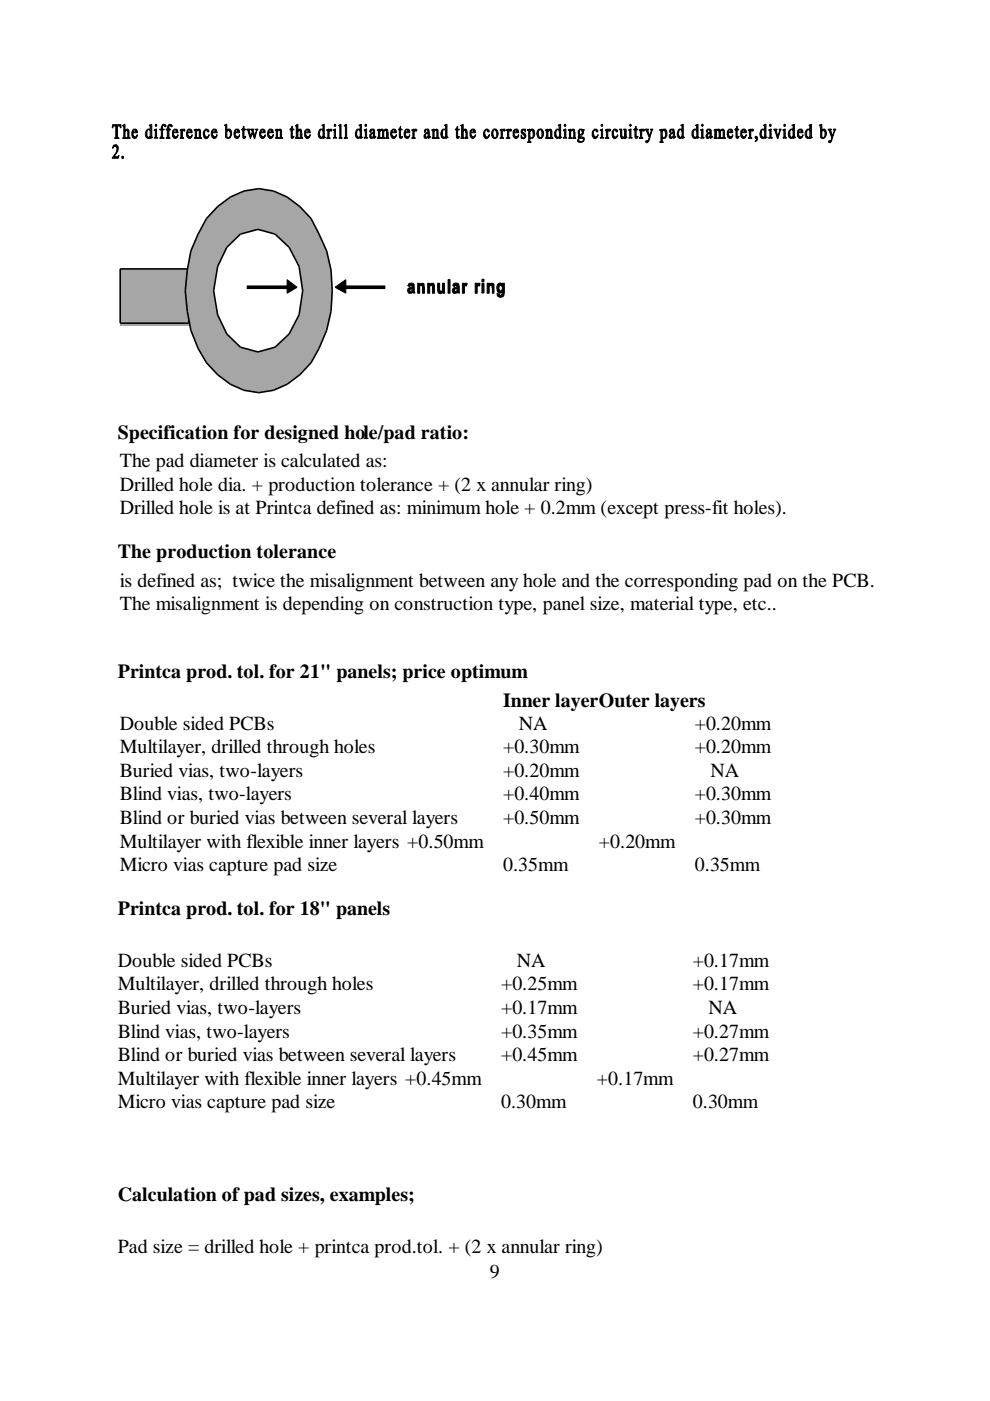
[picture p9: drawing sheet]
<svg xmlns="http://www.w3.org/2000/svg" width="210mm" height="297mm" viewBox="0 0 210 297" stroke-linecap="round" stroke-linejoin="round" font-family="sans-serif">
<g fill="#000" stroke="#000" stroke-width=".21">
<path d="M24 30.8l.6-.1 .4 .2a2.24 2.24 0 0 1-.7 2.1l-.2 .2h.9l.2-.2-.1 .6h-1.3l.8-1.2a.84 .84 0 0 0-.1-1.4h-.3l-.3 .4z" fill-rule="evenodd"/>
<path d="M23.9 26.4h1.8v.7l-.4-.4h-.4v2.5l.3 .1h-.9l.3-.1v-2.5l-.6 .1-.2 .3z" fill-rule="evenodd"/>
<path d="M25.8 33.2h.4l-.1 .4-.3-.1z" fill-rule="evenodd"/>
<path d="M26 26.6l.5-.2v1.4l.3-.4 .5 .1v1.7l.3 .1h-.8l.3-.2-.1-1.5h-.3l-.2 .3v1.3l.3 .1h-.8l.2-.1v-2.4z" fill-rule="evenodd"/>
<path d="M34.5 26.4a.43 .43 0 0 1 .7 .3l-.2 .2-.2-.4h-.3v.2v.7h.3v.1h-.3v1.7l.3 .1h-.9l.2-.1 .1-.4v-1.3h-.3v-.1h.3v-.5z" fill-rule="evenodd"/>
<path d="M35.6 26.6l.6-.2 .3 .1v.4h-.3l-.1-.4-.3 .1v.8h.4v.1h-.4v1.7l.3 .1h-.9l.3-.1v-1.7h-.3v-.1h.3z" fill-rule="evenodd"/>
<path d="M38.2 27.5l.5-.1v.4l.2-.4 .3 .1-.1 .3-.2-.2-.2 .2v1.4l.2 .1h-.7l.2-.1v-1.6z" fill-rule="evenodd"/>
<path d="M41.1 27.5l.6-.1v.4v-.3l.4-.1 .3 .1 .1 1.7 .3 .1h-.8l.2-.1v-1.6h-.3l-.2 .3v1.3l.2 .1h-.7l.2-.1v-1.5z" fill-rule="evenodd"/>
<path d="M43.6 27.4l.6 .1 .1 .5-.4-.1v-.4h-.4a1.06 1.06 0 0 0 .4 1.6l.5-.5-.3 .6a.45 .45 0 0 1-.4 .2 .45 .45 0 0 1-.4-.3 1.24 1.24 0 0 1 .3-1.7z" fill-rule="evenodd"/>
<path d="M51.6 26.8l.1 .6h.4v.1h-.4v1.6h.3l.1-.2-.2 .4h-.3l-.1-.1v-1.7h-.3z" fill-rule="evenodd"/>
<path d="M52.3 27.4h.7l-.2 .4 .4 1.1 .3-.9-.3-.6h.6l-.1 .3 .3 1.1 .4-1-.2-.4h.5l-.3 .3-.4 1.7-.5-1.3-.4 1.3-.5-1.8-.3-.1z" fill-rule="evenodd"/>
<path d="M58.3 27.5l.5-.1v.4l.1-.3 .4-.1 .3 .1 .1 1.7 .2 .1h-.7l.2-.1v-1.6h-.3l-.3 .3v1.3l.3 .1h-.7l.2-.1v-1.5z" fill-rule="evenodd"/>
<path d="M61.9 26.8l.1 .6h.3v.1h-.3v1.6h.2l.1-.2-.2 .4h-.3l-.1-.1v-1.7h-.2z" fill-rule="evenodd"/>
<path d="M62.7 26.6l.5-.2v1.4l.2-.4 .4 .1 .2 1.7 .2 .1h-.7l.2-.1-.1-1.6-.4 .2v1.4l.1 .1h-.6l.1-.1v-2.5z" fill-rule="evenodd"/>
<path d="M69.3 27.5l.5-.1v.4l.2-.4h.3l.1 .1-.1 .3-.4-.2-.1 .4v1.2l.2 .1h-.7l.2-.1v-1.5z" fill-rule="evenodd"/>
<path d="M71.8 26.6l.5-.2v2.8l.3 .1h-.7l.2-.1v-2.5z" fill-rule="evenodd"/>
<path d="M73 26.6l.5-.2v2.8l.2 .1h-.7l.2-.1v-2.4z" fill-rule="evenodd"/>
<path d="M80 27.5l.5-.1v.4a.43 .43 0 0 1 .4-.3 .43 .43 0 0 1 .5 .3l.3-.4 .4 .1 .2 .6v1.1l.2 .1h-.7l.2-.1-.1-1.6h-.4l-.1 .3v1.3l.2 .1h-.7l.2-.1v-1.5l-.2-.2-.4 .4v1.3l.3 .1h-.8l.3-.4v-1.1z" fill-rule="evenodd"/>
<path d="M84.9 26.8v.6h.4v.1h-.4v1.5l.4 .1v-.2l-.2 .4h-.3l-.1-.2v-1.6h-.2z" fill-rule="evenodd"/>
<path d="M87.3 27.5l.5-.1v.4l.3-.4 .3 .1-.1 .3-.3-.2-.2 .4v1.2l.3 .1h-.8l.2-.1v-1.4z" fill-rule="evenodd"/>
<path d="M91.5 27.5l.5-.1v.4l.1-.3 .4-.1 .3 .1 .1 1.7 .2 .1h-.7l.2-.1-.1-1.6h-.2l-.3 .3v1.3l.3 .1h-.7l.2-.1v-1.5z" fill-rule="evenodd"/>
<path d="M96.9 26.8l.1 .6h.4v.1h-.4v1.6h.3l.1-.2-.2 .4h-.3l-.1-.1v-1.7h-.3z" fill-rule="evenodd"/>
<path d="M97.7 26.6l.5-.2v1.4l.3-.4 .4 .1 .2 .5v1.2l.1 .1h-.6l.2-.2-.2-1.5h-.2l-.2 .3v1.3l.2 .1h-.7l.2-.1v-2.5z" fill-rule="evenodd"/>
<path d="M103 27.4l.6 .1 .1 .5-.3-.1v-.4a.39 .39 0 0 0-.5 .1 .39 .39 0 0 0-.1 .4v.4a.53 .53 0 0 0 .2 .5 .53 .53 0 0 0 .6 0l.2-.3a.73 .73 0 0 1-.9 .7 1.28 1.28 0 0 1 .1-1.9z" fill-rule="evenodd"/>
<path d="M106 27.5l.5-.1v.4l.3-.4h.2l.1 .1-.1 .3-.3-.2-.2 .4v1.2l.3 .1h-.8l.3-.1v-1.5z" fill-rule="evenodd"/>
<path d="M107.4 27.5l.5-.1v.4l.2-.4 .4 .1-.1 .3-.3-.2-.2 .2v1.4l.2 .1h-.7l.2-.1v-1.4z" fill-rule="evenodd"/>
<path d="M110.7 27.5l.7-.1-.1 .6a.35 .35 0 0 0-.2-.4 .35 .35 0 0 0-.4 .2v.2a.84 .84 0 0 1 .6 1.3h-.8l.1-.7a.45 .45 0 0 0 .1 .5 .45 .45 0 0 0 .6 .1 1.09 1.09 0 0 0-.7-1l-.1-.4z" fill-rule="evenodd"/>
<path d="M115.7 27.5l.5-.1v.4v-.3l.4-.1 .3 .1 .1 1.7 .3 .1h-.8l.3-.2v-1.1l-.2-.4h-.3l-.1 .3v1.3l.2 .1h-.7l.2-.4-.1-1.3z" fill-rule="evenodd"/>
<path d="M120.5 27.5l.5-.1v.4a.44 .44 0 0 1 .3-.4 .44 .44 0 0 1 .5 .2l.1 1.6 .2 .1h-.7l.3-.2v-1l-.2-.5h-.3l-.2 .3v1.3l.2 .1h-.6l.1-.1v-1.6z" fill-rule="evenodd"/>
<path d="M126.1 27.4l.6 .1v.5l-.3-.1v-.4a.39 .39 0 0 0-.4 .1 .39 .39 0 0 0-.2 .4l.1 .7 .3 .4 .5-.2 .1-.3-.2 .6a.45 .45 0 0 1-.5 .2 .45 .45 0 0 1-.4-.3 1.24 1.24 0 0 1 .4-1.7z" fill-rule="evenodd"/>
<path d="M128.4 27.5l.5-.1v.4l.2-.4 .4 .1-.1 .3-.4-.2-.1 .2v1.4l.2 .1h-.7l.2-.2-.1-1.5z" fill-rule="evenodd"/>
<path d="M130.2 27.4l.7 .1 .1 .3-.1 .2h-.3v-.3a.26 .26 0 0 0-.3-.2 .26 .26 0 0 0-.3 .3v.8l.3 .4 .3 .1 .4-.5a.61 .61 0 0 1-.3 .7 .61 .61 0 0 1-.7-.1l-.2-.5v-.8z" fill-rule="evenodd"/>
<path d="M131.3 27.4h.5v1.4l.2 .4 .4-.3v-1.4h-.2v-.1h.6v1.7l.1 .1-.5 .2v-.4l-.2 .2a.4 .4 0 0 1-.4 .1 .4 .4 0 0 1-.2-.3v-1.5h-.3z" fill-rule="evenodd"/>
<path d="M134.8 26.9l.1-.1v.6h.3v.1h-.3v1.6l.4-.2-.3 .4h-.2l-.2-.2v-1.6h-.2l.3-.3z" fill-rule="evenodd"/>
<path d="M135.6 27.5l.5-.1v.4l.2-.4 .4 .1-.1 .3-.4-.2-.1 .2v1.4l.2 .1h-.7l.2-.2-.1-1.5z" fill-rule="evenodd"/>
<path d="M136.8 27.4h.7l-.2 .3 .5 1.1 .3-1-.2-.4h.5l-.2 .4-.5 1.9-.5 .6h-.2l-.1-.4h.4l.4-.7z" fill-rule="evenodd"/>
<path d="M151.4 27.5l.5-.1v.4l.2-.4h.4l.2 .4a.43 .43 0 0 1 .4-.4 .43 .43 0 0 1 .5 .3v1.5l.2 .1h-.7l.2-.1-.1-1.6h-.3l-.2 .3v1.3l.3 .1h-.8l.3-.2v-1l-.3-.6-.3 .3v1.4l.2 .1h-.7l.2-.1v-1.6z" fill-rule="evenodd"/>
<path d="M156.2 26.9l.1-.1v.6h.3v.1h-.3v1.6l.4-.2-.2 .4h-.3l-.2-.2v-1.6h-.2l.3-.3z" fill-rule="evenodd"/>
<path d="M158.7 27.5l.5-.1v.4l.2-.4 .4 .1-.1 .3-.4-.2-.1 .2v1.4l.2 .1h-.7l.2-.2v-1l-.1-.5z" fill-rule="evenodd"/>
<path d="M160.1 29a.34 .34 0 0 1 .4 .1 .34 .34 0 0 1 0 .4v.2l-.4 .3 .3-.3v-.4l-.1 .1-.2-.2z" fill-rule="evenodd"/>
<path d="M164.1 27.4h.7l-.2 .4 .3 1.1 .5-1.4h-.2v-.1h.4l-.2 .1-.5 1.9z" fill-rule="evenodd"/>
<path d="M175.6 27.4h.7l-.2 .4 .4 1 .4-1-.2-.4h.5l-.8 2.4a.4 .4 0 0 1-.3 .4 .4 .4 0 0 1-.4-.1l.1-.3h.4l.2-.6-.5-1.5z" fill-rule="evenodd"/>
</g>
<g fill="#000">
<path d="M28.4 27.4l.6 .1 .2 .6h-1l.1 .6 .2 .3h.5l.1-.4h.1a.73 .73 0 0 1-.9 .7 1.3 1.3 0 0 1-.1-1.7zM28.2 27.7v.4h.7l-.2-.6h-.3z" fill-rule="evenodd"/>
<path d="M31.7 26.6l.5-.2v2.7l.1 .1-.4 .2v-.3l-.4 .3-.3-.1-.3-.4v-.9a.64 .64 0 0 1 1-.5l-.1-.8zM31.3 27.5l-.1 .5v.7l.2 .5h.3l.2-.3v-.9l-.3-.5z" fill-rule="evenodd"/>
<path d="M33 26.4l.3 .1-.1 .3-.3-.1zM32.7 27.5l.5-.1v1.8l.2 .1h-.6l.1-.1v-1.6z" fill-rule="evenodd"/>
<path d="M37 27.4h.4l.4 .7h-1.1l.2 .7 .2 .2h.4l.3-.4a.62 .62 0 0 1-.5 .7 .62 .62 0 0 1-.7-.4v-1zM36.8 27.6l-.1 .5h.7l-.1-.6z" fill-rule="evenodd"/>
<path d="M40 27.4l.6 .1 .2 .6h-1l.1 .6 .2 .3h.5l.1-.4h.1a.76 .76 0 0 1-.9 .7 1.38 1.38 0 0 1 .1-1.9zM39.9 27.6l-.1 .5h.7l-.2-.6z" fill-rule="evenodd"/>
<path d="M45.3 27.4a.72 .72 0 0 1 .8 .7h-1.1l.4 .9h.4l.2-.4a.63 .63 0 0 1-.7 .8l-.4-.5v-1zM45.1 27.6l-.1 .5h.7l-.1-.6z" fill-rule="evenodd"/>
<path d="M47.7 26.6l.4-.2v1.3a.48 .48 0 0 1 .5-.3 .48 .48 0 0 1 .4 .4 1.16 1.16 0 0 1-.7 1.6l-.5-.2v-2.5zM48.1 27.9v1.1l.4 .2a1.15 1.15 0 0 0 .3-1.3v-.1a.38 .38 0 0 0-.4-.2 .38 .38 0 0 0-.3 .3z" fill-rule="evenodd"/>
<path d="M50 27.4l.7 .1 .1 .6h-.9v.5l.3 .4h.3l.3-.4v.3a.55 .55 0 0 1-.6 .5 .55 .55 0 0 1-.5-.5 1.44 1.44 0 0 1 .3-1.5zM49.9 27.7v.4h.6l-.1-.6h-.4z" fill-rule="evenodd"/>
<path d="M55.5 27.4l.6 .1 .2 .6h-1l.1 .6 .2 .3h.4l.2-.4h.1a.76 .76 0 0 1-.9 .7 1.31 1.31 0 0 1 .1-1.9zM55.5 27.5l-.2 .6h.7l-.2-.6z" fill-rule="evenodd"/>
<path d="M57.2 27.4a.72 .72 0 0 1 .8 .7h-1v.5l.3 .4h.4l.2-.4a.66 .66 0 0 1-.8 .7 1.31 1.31 0 0 1 .1-1.9zM57.1 27.6l-.1 .5h.7l-.2-.6z" fill-rule="evenodd"/>
<path d="M65 27.4h.4l.4 .7h-1l.1 .7 .2 .2h.4l.3-.4a.62 .62 0 0 1-.4 .7 .62 .62 0 0 1-.8-.4v-1zM64.9 27.6l-.1 .5h.6v-.6z" fill-rule="evenodd"/>
<path d="M68.2 26.6l.5-.2v2.7l.3 .1-.5 .2v-.3a.49 .49 0 0 1-.5 .3 .49 .49 0 0 1-.4-.5 1.09 1.09 0 0 1 .6-1.5l.3 .1v-.8zM67.9 27.6l-.1 1.1 .3 .5h.2l.2-.3v-1.1l-.3-.3z" fill-rule="evenodd"/>
<path d="M70.9 26.4h.2l.1 .3-.2 .1zM70.7 27.5l.5-.1v1.8l.2 .1h-.7l.3-.4-.1-1.3z" fill-rule="evenodd"/>
<path d="M76.1 26.6l.5-.2v2.7l.3 .1-.5 .2v-.3a.49 .49 0 0 1-.6 .3 .49 .49 0 0 1-.4-.5 1.09 1.09 0 0 1 .7-1.5l.3 .1v-.8zM75.9 27.5l-.2 .3v.9l.2 .5h.3l.2-.3v-1.1l-.4-.3z" fill-rule="evenodd"/>
<path d="M77.6 26.4h.1l-.1 .4-.2-.2zM77.2 27.5l.5-.1v1.8l.3 .1h-.8l.3-.1v-1.4z" fill-rule="evenodd"/>
<path d="M78.5 27.6l.3-.2 .5 .1 .1 1.5 .2 .1 .1-.2v.2l-.2 .2h-.3v-.2l-.3 .2h-.3l-.2-.1a1.11 1.11 0 0 1 .8-1.1l-.1-.6h-.4v.6l-.3-.2zM78.8 28.4l-.1 .2v.4l.2 .2 .3-.2v-.9z" fill-rule="evenodd"/>
<path d="M83.3 27.4h.4l.4 .7h-1l.1 .7 .2 .2h.4l.3-.4a.88 .88 0 0 1-.8 .8l-.4-.5v-1zM83.1 27.6v.5h.6l-.1-.6z" fill-rule="evenodd"/>
<path d="M86.1 27.4l.6 .1 .3 .6h-1.1l.1 .6 .3 .3h.4l.2-.4h.1a.73 .73 0 0 1-1 .7 1.3 1.3 0 0 1-.1-1.7zM86 27.6l-.1 .5h.7l-.2-.6z" fill-rule="evenodd"/>
<path d="M90 27.6l.1-.1a.59 .59 0 0 1 .9 .1v1.5l.3-.2v.2l-.3 .2h-.2v-.2l-.4 .2h-.3l-.1-.1a.8 .8 0 0 1 .8-1.1l-.1-.6h-.2l-.2 .1-.1 .5h-.2zM90.3 28.4a.48 .48 0 0 0 .2 .8l.3-.3v-.8z" fill-rule="evenodd"/>
<path d="M94.3 26.6l.5-.2v2.7l.2 .1-.5 .2v-.3a.48 .48 0 0 1-.6 .3 .48 .48 0 0 1-.3-.5 1.08 1.08 0 0 1 .7-1.5l.2 .1v-.8zM94 27.5l-.2 .5v.7l.3 .5h.2l.2-.3v-1.2l-.4-.2z" fill-rule="evenodd"/>
<path d="M100.1 27.4h.4l.3 .2v.5h-1a.56 .56 0 0 0 .2 .7 .56 .56 0 0 0 .7 0l.1-.2a.58 .58 0 0 1-.3 .7 .58 .58 0 0 1-.8-.4v-.3a1.46 1.46 0 0 1 .4-1.2zM100 27.5l-.2 .6h.7l-.1-.6z" fill-rule="evenodd"/>
<path d="M104.5 27.6a.56 .56 0 0 1 .5-.2 .56 .56 0 0 1 .5 .4l.2 .5-.1 .3a.64 .64 0 0 1-.3 .7 .64 .64 0 0 1-.7-.1l-.2-.2a1.03 1.03 0 0 1 .1-1.4zM104.7 27.5l-.1 .3v.8l.1 .5 .4 .1 .2-.2v-.8l-.1-.6-.3-.1z" fill-rule="evenodd"/>
<path d="M109.2 27.4h.4l.3 .2 .1 .5h-1a.56 .56 0 0 0 .1 .7 .56 .56 0 0 0 .7 0l.2-.2a.58 .58 0 0 1-.4 .7 .58 .58 0 0 1-.7-.4l-.1-.3a1.46 1.46 0 0 1 .4-1.2zM109.1 27.5l-.1 .6h.6v-.6z" fill-rule="evenodd"/>
<path d="M111.8 27.5l.6-.1v.4l.3-.4h.3a1.29 1.29 0 0 1 .1 1.8l-.3 .2-.4-.2v.8l.2 .3h-.8l.3-.2v-2.5zM112.4 27.9v1.1l.1 .2a.6 .6 0 0 0 .5-.9v-.2a.34 .34 0 0 0-.1-.4 .34 .34 0 0 0-.4 0z" fill-rule="evenodd"/>
<path d="M114 27.6a.66 .66 0 0 1 .8-.2 .66 .66 0 0 1 .4 .7l-.1 1.1-.4 .2a1.1 1.1 0 0 1-.7-1.8zM114.3 27.5l-.2 .4 .1 1a.37 .37 0 0 0 .3 .3 .37 .37 0 0 0 .4-.1 1.51 1.51 0 0 0-.3-1.6z" fill-rule="evenodd"/>
<path d="M118.4 26.6l.5-.2v2.7l.2 .1-.5 .2v-.3l-.3 .3h-.3a1.25 1.25 0 0 1 .2-2l.4 .1v-.7zM118.1 27.5a1.28 1.28 0 0 0 .1 1.7h.2l.2-.3v-1a.34 .34 0 0 0-.1-.3 .34 .34 0 0 0-.4-.1z" fill-rule="evenodd"/>
<path d="M119.8 26.4h.2v.3l-.3 .1-.1-.3zM119.5 27.5l.5-.1v1.8l.2 .1h-.7l.2-.1v-1.4z" fill-rule="evenodd"/>
<path d="M122.9 27.4l1.1 .1-.4 .1v.9l-.2 .1-.5 .1v.3l1 .2 .1 .3a.79 .79 0 0 1-.7 .7 .79 .79 0 0 1-.9-.5l.4-.4-.2-.3 .3-.4-.3-.3v-.4zM123 27.5a.87 .87 0 0 0 0 1.1h.4v-.2v-.9zM122.9 29.3l-.2 .2v.3a.63 .63 0 0 0 .7 .2 .63 .63 0 0 0 .4-.6z" fill-rule="evenodd"/>
<path d="M127.6 26.4l.2 .1v.3h-.3zM127.3 27.5l.5-.1v1.8l.2 .1h-.7l.2-.1v-1.5z" fill-rule="evenodd"/>
<path d="M133.6 26.4l.3 .1-.1 .3-.3-.1zM133.3 27.5l.5-.1v1.8l.2 .1h-.7l.2-.1v-1.6z" fill-rule="evenodd"/>
<path d="M140 27.5l.5-.1v.4l.2-.4a.76 .76 0 0 1 .7 1v.4l-.3 .4-.5 .2-.1-.2v.9l.2 .2h-.7l.2-.6v-1.7zM140.5 27.8v1.3l.4 .1a1.23 1.23 0 0 0 0-1.5z" fill-rule="evenodd"/>
<path d="M142.2 27.5l.5-.1 .3 .2v1.5l.3-.2v.2l-.3 .2h-.3v-.2l-.3 .2h-.3l-.1-.1a.8 .8 0 0 1 .7-1.1v-.6h-.2l-.3 .1v.4l-.2 .1v-.5zM142.3 28.4a.48 .48 0 0 0 .2 .8l.2-.3v-.8z" fill-rule="evenodd"/>
<path d="M144.4 26.6l.5-.2v2.6l.2 .2-.5 .2v-.3a.49 .49 0 0 1-.5 .3 .49 .49 0 0 1-.4-.5 1.09 1.09 0 0 1 .7-1.5l.2 .1v-.8zM144 27.6l-.1 1.1 .3 .5h.2l.2-.3v-1.1a.37 .37 0 0 0-.6-.2z" fill-rule="evenodd"/>
<path d="M147.5 26.6l.5-.2v2.7l.3 .1-.6 .2v-.3l-.3 .3h-.2l-.5-.5v-.9a.65 .65 0 0 1 1-.5v-.7zM147.2 27.5l-.2 .5v.5a.51 .51 0 0 0 .7 .6v-1.2l-.1-.4z" fill-rule="evenodd"/>
<path d="M148.8 26.4h.2l.1 .3-.3 .1zM148.6 27.5l.5-.1v1.8l.2 .1h-.7l.2-.4v-1.3z" fill-rule="evenodd"/>
<path d="M149.9 27.5l.3-.1 .5 .1 .1 1.6 .2-.2-.1 .4h-.3l-.1-.2-.2 .2h-.4a.66 .66 0 0 1 .4-1.1l.2-.1v-.6h-.2l-.3 .1v.5l-.2-.1zM150.3 28.3l-.3 .3 .1 .6 .4-.2v-.9z" fill-rule="evenodd"/>
<path d="M154.6 27.4l.6 .1 .2 .6h-1l.1 .6 .3 .3h.4l.2-.4a.76 .76 0 0 1-.9 .7 1.41 1.41 0 0 1-.2-1.6zM154.6 27.5l-.2 .6h.7l-.1-.5z" fill-rule="evenodd"/>
<path d="M157.5 27.4h.4l.3 .2v.5h-.9l.1 .7 .6 .2 .2-.4a.59 .59 0 0 1-.3 .7 .59 .59 0 0 1-.8-.3v-.9zM157.5 27.5l-.2 .2v.4h.6l-.1-.6z" fill-rule="evenodd"/>
<path d="M161.9 26.6l.5-.2v2.6l.2 .2-.5 .2v-.3a.49 .49 0 0 1-.5 .3 .49 .49 0 0 1-.4-.5 1.09 1.09 0 0 1 .7-1.5l.2 .1v-.8zM161.6 27.5l-.1 .3v.9l.2 .5h.3l.1-.3v-1.1l-.3-.3z" fill-rule="evenodd"/>
<path d="M163.3 26.4h.2v.4h-.3zM163 27.5l.5-.1v1.8l.2 .1h-.7l.2-.1v-1.5z" fill-rule="evenodd"/>
<path d="M166.2 26.4h.3v.3l-.2 .1zM166 27.5l.5-.1v1.8l.2 .1h-.7l.3-.4-.1-1.3z" fill-rule="evenodd"/>
<path d="M168 26.6l.5-.2v2.7l.2 .1-.6 .2v-.3l-.3 .3a1.06 1.06 0 0 1-.7-1.1 1.06 1.06 0 0 1 .9-.9l.1 .1v-.8zM167.6 27.5l-.1 .5v.7l.2 .5h.3l.1-.1v-1.4l-.2-.2z" fill-rule="evenodd"/>
<path d="M169.2 27.7l.3-.3h.4l.4 .5v.2h-1.1l.4 .9h.4l.3-.4a.58 .58 0 0 1-.4 .7 .58 .58 0 0 1-.7-.4zM169.4 27.5l-.2 .6h.7l-.1-.6z" fill-rule="evenodd"/>
<path d="M171.5 26.6l.5-.2v2.7l.3 .1-.5 .2v-.3l-.6 .3-.4-.5v-.9a.64 .64 0 0 1 1-.5l-.1-.8zM171.2 27.5l-.2 1 .1 .4 .3 .3h.2l.2-.3v-.9a.39 .39 0 0 0-.2-.4 .39 .39 0 0 0-.4-.1z" fill-rule="evenodd"/>
<path d="M173.7 26.6l.5-.2v1.3l.5-.3a1.01 1.01 0 0 1 .6 1.2 1.01 1.01 0 0 1-1.1 .7l-.2-.1v-2.4zM174.3 27.7l-.1 1.4 .3 .1h.2a1.33 1.33 0 0 0 .1-1.3l-.2-.3z" fill-rule="evenodd"/>
</g>
<g fill="none" stroke="#000" stroke-width=".21">
<path d="M28.2 27.7l.3-.2 .3 .2v.3h-.6zM28.4 27.4h.4l.3 .5v.2h-.9v.5l.3 .4h.4l.2-.4-.2 .6a.78 .78 0 0 1-.9-.2 .78 .78 0 0 1-.1-.9zM31.2 27.7l.2-.2 .4 .2v1.2l-.1 .3-.5-.5zM31.7 26.5l.5-.1v2.7h.1l-.4 .2-.1-.2-.1 .2a.98 .98 0 0 1-.9-1 .98 .98 0 0 1 .9-.9l.1 .1v-.9zM32.7 27.5l.5-.1v1.7l.2 .1h-.6h.1v-1.5zM33 26.4a.22 .22 0 0 1 .3 .2 .22 .22 0 0 1-.3 .2zM36.7 27.6l.3-.2a.72 .72 0 0 1 .8 .7h-1.1l.1 .6 .3 .3h.4l.3-.4-.2 .6a.59 .59 0 0 1-.6 .1 .59 .59 0 0 1-.4-.5zM36.8 27.6l.3-.1h.2l.1 .5h-.7zM39.8 27.7l.3-.2 .4 .5h-.7zM40 27.4h.4l.2 .1 .1 .4v.2h-.9v.5l.3 .4h.4l.2-.4v.3l-.3 .4a1.04 1.04 0 0 1-.9-.7 1.04 1.04 0 0 1 .3-1.1zM45.1 27.6l.3-.1h.2l.1 .5h-.7zM45.2 27.4l.6 .1 .3 .6h-1.1l.1 .6 .3 .3h.4l.2-.4a.58 .58 0 0 1-.3 .6 .58 .58 0 0 1-.7-.1 1.35 1.35 0 0 1 .2-1.7z"/>
<path d="M47.6 26.5l.5-.1v1.3l.2-.3h.5a1.31 1.31 0 0 1-.2 1.9l-.7-.1-.1-.1v-2.5zM48.2 27.7l.2-.1 .4 .3 .1 .8a.42 .42 0 0 1-.3 .4 .42 .42 0 0 1-.5-.1zM49.9 27.7l.3-.2 .3 .2v.3h-.6zM50 27.4h.5l.3 .5v.2h-.9v.5l.3 .4h.3l.3-.4-.3 .6a.78 .78 0 0 1-.8-.2 .78 .78 0 0 1-.1-.9zM55.3 27.7l.3-.2 .4 .5h-.7zM55.5 27.4h.4l.2 .1 .1 .4v.2h-.9v.5l.3 .4h.4l.2-.4v.3l-.3 .4a1.04 1.04 0 0 1-.9-.7 1.04 1.04 0 0 1 .3-1.1zM57 27.7l.3-.2 .4 .5h-.7zM57.1 27.4l.6 .1 .3 .6h-1l.1 .6 .2 .3h.4l.3-.4a.61 .61 0 0 1-.5 .6 .61 .61 0 0 1-.7-.4 1.13 1.13 0 0 1 .3-1.4zM64.7 27.6l.3-.2a.72 .72 0 0 1 .8 .7h-1l.1 .6 .2 .3h.4l.3-.4-.2 .6a.59 .59 0 0 1-.6 .1 .59 .59 0 0 1-.4-.5zM64.9 27.6l.2-.1h.2l.1 .5h-.6zM67.8 27.6a.37 .37 0 0 1 .5-.1 .37 .37 0 0 1 .2 .4v1l-.3 .3a.85 .85 0 0 1-.4-1.2zM68.2 26.5l.5-.1v2.6l.3 .1-.4 .2-.1-.2-.3 .1a.54 .54 0 0 1-.5 0 .54 .54 0 0 1-.2-.6l.1-1 .3-.2 .6 .1v-.7z"/>
<path d="M70.6 27.5l.5-.1v1.7l.3 .1h-.7h.2v-1.6zM71 26.4l.2 .1-.1 .3-.2-.1zM75.7 27.6a.37 .37 0 0 1 .4-.1 .37 .37 0 0 1 .3 .4v1l-.3 .3a.85 .85 0 0 1-.4-1.2zM76.1 26.5l.5-.1v2.7h.3l-.4 .2-.1-.2-.3 .1a.54 .54 0 0 1-.5 0 .54 .54 0 0 1-.2-.6l.1-1 .3-.2 .6 .1v-.7zM77.2 27.5l.5-.1v1.8h.2h-.7h.2l.1-.3-.1-1.3zM77.5 26.4h.2l-.1 .4-.2-.1zM78.7 27.4l.6 .1 .1 1.5 .2 .1 .1-.2v.2l-.5 .2v-.3l-.3 .3h-.3l-.2-.1v-.6l.8-.5v-.4a.26 .26 0 0 0-.3-.2 .26 .26 0 0 0-.2 .1v.4l-.2 .1-.1-.4zM78.9 28.3l.3-.2v.9l-.5 .1v-.5zM83 27.6l.3-.2a.72 .72 0 0 1 .8 .7h-1v.5l.3 .4h.4l.3-.4a.67 .67 0 0 1-1 .6l-.1-.2a1.27 1.27 0 0 1 0-1.4zM83.1 27.6l.3-.1h.2l.1 .5h-.6zM85.9 27.7l.4-.2 .2 .2v.3h-.6zM86.1 27.4l.7 .1 .1 .6h-1v.5l.4 .4h.3l.3-.4-.2 .6a.75 .75 0 0 1-.9-.2 .75 .75 0 0 1-.1-.9z"/>
<path d="M90.1 27.5l.7-.1 .2 .6v1.1l.3-.2-.4 .4-.1-.1v-.2l-.4 .3h-.3a.92 .92 0 0 1 .7-1.3l-.1-.5h-.3h-.1l-.1 .6h-.2zM90.3 28.5l.5-.4v.8l-.2 .2h-.3zM94 27.5h.2l.3 .3v1.1l-.2 .3-.4-.2-.1-.3v-1zM94.2 26.5l.5-.1v2.6l.3 .2-.5 .1v-.2l-.1 .1-.4 .1-.4-.3a1.51 1.51 0 0 1 .3-1.6l.6 .1v-.8zM99.7 27.6l.4-.2h.4l.3 .2v.5h-1l.4 .9h.4l.2-.4-.1 .6a.63 .63 0 0 1-1-.4zM100 27.5h.3l.2 .5h-.7zM104.6 27.7l.2-.2 .4 .2a1.19 1.19 0 0 1 0 1.4l-.1 .1a1.23 1.23 0 0 1-.5-1.5zM104.6 27.4a.93 .93 0 0 1 1 1.2l-.3 .6a.72 .72 0 0 1-1.1-.6v-.5zM108.9 27.6l.3-.2h.4l.3 .2 .1 .5h-1l.3 .9h.4l.3-.4-.2 .6a.63 .63 0 0 1-1-.4zM109.1 27.6l.2-.1h.2l.1 .5h-.6zM111.8 27.5l.6-.1v.4l.2-.4 .6 .1a1.32 1.32 0 0 1-.3 1.8h-.5v-.1v.9l.2 .1h-.8l.3-.2v-2.3zM112.4 27.7l.4-.1 .2 .5v.9l-.2 .2h-.3l-.1-.2z"/>
<path d="M114.1 27.5a.69 .69 0 0 1 .8-.1 .69 .69 0 0 1 .3 .7v.5a.72 .72 0 0 1-1.1 .6l-.3-.8zM114.3 27.5h.3a1.26 1.26 0 0 1 0 1.7l-.3-.1-.2-.5v-.8zM117.9 27.6a.38 .38 0 0 1 .5-.1 .38 .38 0 0 1 .2 .5v.9l-.3 .3-.4-.3zM118.4 26.5l.5-.1v2.7l.2 .1-.5 .1-.1-.2-.1 .1a.61 .61 0 0 1-.8-.4 1.59 1.59 0 0 1 .4-1.4l.6 .1-.1-.9zM119.5 27.5l.5-.1v1.8h.1h-.6h.1l.1-.3-.1-1.3zM119.7 26.4h.3l-.1 .4-.3-.1zM122.6 27.7a1.18 1.18 0 0 1 1.3-.2v.1h-.3l.1 .6-.2 .4h-.6l-.1 .2 .1 .2 1 .2-.2 .8a1.02 1.02 0 0 1-1.1 .1l-.2-.4 .4-.5h-.2v-.3l.3-.3-.3-.3zM122.8 29.3h.7l.3 .2a.64 .64 0 0 1-.5 .5 .64 .64 0 0 1-.6-.2zM122.9 27.5h.4a.97 .97 0 0 1 0 1.1h-.3l-.1-.3zM127.3 27.5l.5-.1v1.8h.2h-.7l.2-.1v-1.4zM127.5 26.4h.3l-.1 .4-.3-.2zM133.3 27.5l.5-.1v1.7l.2 .1h-.7h.2v-1.6z"/>
<path d="M133.6 26.4a.22 .22 0 0 1 .3 .2 .22 .22 0 0 1-.3 .2zM139.9 27.5l.5-.1 .1 .4 .2-.4h.4l.2 .2 .1 1.2-.3 .4-.6 .1-.1-.1v.8l.2 .2h-.7l.2-.1v-2.5zM140.4 27.9l.1-.2a.44 .44 0 0 1 .5 .1 .44 .44 0 0 1 .1 .4v.9l-.5 .1-.2-.3zM142.1 27.5l.7-.1 .2 .6v1.1l.3-.2-.4 .4-.2-.1v-.2l-.3 .3h-.3a.92 .92 0 0 1 .6-1.3v-.5h-.3h-.2v.6h-.2zM142.4 28.3l.3-.2v.8l-.1 .2h-.4v-.2v-.3zM143.9 27.7l.2-.2a.34 .34 0 0 1 .4 .1 .34 .34 0 0 1 .1 .3v1l-.2 .3a.85 .85 0 0 1-.5-1.2zM144.4 26.5l.5-.1v2.6l.2 .1-.4 .2-.1-.2-.2 .1a.54 .54 0 0 1-.6 0 .54 .54 0 0 1-.2-.6l.2-1 .2-.2 .6 .1v-.7zM147.1 27.6l.3-.1a1.67 1.67 0 0 1 .3 1.4v.1a.4 .4 0 0 1-.5 .1 .4 .4 0 0 1-.2-.4zM147.5 26.5l.5-.1v2.7l.3 .1-.6 .1v-.2l-.1 .1a.55 .55 0 0 1-.9-.4l.1-1.1 .4-.3 .5 .1v-.9zM148.5 27.5l.5-.1v1.7l.3 .1h-.7h.2v-1.6zM148.8 26.4l.3 .1-.1 .3-.2-.1zM150 27.4h.6l.2 .2v1.5l.2-.1-.3 .3-.2-.1v-.2l-.3 .3h-.3a.81 .81 0 0 1 .6-1.2v-.6h-.2l-.3 .1v.4h-.2v-.4z"/>
<path d="M150.1 28.4l.4-.3v.8l-.1 .2h-.3l-.2-.3zM154.4 27.7l.4-.2 .3 .5h-.7zM154.6 27.4l.7 .1 .1 .6h-1v.5l.4 .4h.3l.3-.4-.2 .6a.75 .75 0 0 1-.9-.2 .75 .75 0 0 1-.1-.9zM157.1 27.6l.4-.2h.4l.3 .2v.5h-1l.4 .9h.4l.2-.4-.1 .6-.3 .1-.6-.1-.1-.4zM157.4 27.5h.4l.1 .5h-.7zM161.5 27.7l.1-.2a.34 .34 0 0 1 .4 .1 .34 .34 0 0 1 .1 .3v1l-.2 .3a.85 .85 0 0 1-.4-1.2zM161.9 26.5l.5-.1v2.6l.2 .1-.4 .2-.1-.2-.2 .1a.54 .54 0 0 1-.6 0 .54 .54 0 0 1-.2-.6l.2-1 .2-.2 .6 .1v-.7zM163 27.5l.5-.1v1.8h.2h-.7l.2-.1v-1.4zM163.2 26.4h.3l-.1 .4-.2-.2zM165.9 27.5l.6-.1v1.7l.2 .1h-.7h.2v-1.6zM166.3 26.4l.2 .1v.3l-.3-.1zM167.5 27.7l.2-.2 .4 .2v1.2l-.1 .3-.5-.5z"/>
<path d="M167.9 26.5l.5-.1v2.6l.3 .1-.5 .2-.1-.2-.2 .2a.98 .98 0 0 1-.8-1 .98 .98 0 0 1 1-.9v.1v-.9zM169.2 27.6l.3-.2h.4l.3 .2 .1 .5h-1.1l.4 .9h.4l.3-.4-.2 .6a.63 .63 0 0 1-1-.4zM169.3 27.6l.3-.1h.2l.1 .5h-.7zM171.2 27.5h.2l.3 .2v1.2l-.2 .3-.5-.5v-.7zM171.5 26.5l.5-.1v2.7h.2l-.4 .2-.1-.2-.2 .2a.97 .97 0 0 1-.9-1 .97 .97 0 0 1 1-.9l.1 .1v-.9zM173.7 26.5l.5-.1v1.3l.3-.3h.3a1.34 1.34 0 0 1-.1 1.9l-.7-.1v-2.1l-.1-.5zM174.2 27.8a.38 .38 0 0 1 .5-.1 .38 .38 0 0 1 .2 .4 1.19 1.19 0 0 1-.3 1.1l-.4-.1z"/>
</g>
<g fill="#a6a6a6">
<path d="M25.5 57h14.7v12h-14.7z" fill-rule="evenodd"/>
<path d="M46.1 43.8a12.1 12.1 0 0 1 11.9-3.3 16 16 0 0 1 9.6 9.1l1.7 3.6a27.9 27.9 0 0 1-3.3 23.7 14.8 14.8 0 0 1-11.1 6.4 14.8 14.8 0 0 1-11.1-6.4 28.3 28.3 0 0 1 0-30.6z" fill-rule="evenodd"/>
</g>
<g fill="#a6a6a6" stroke="#000" stroke-width=".34">
<path d="M25.5 68.5h14.5z"/>
<path d="M40 57v11.5z"/>
<path d="M25.5 57h14.5z"/>
<path d="M25.5 57v11.5z"/>
<path d="M70.2 57.3l.2 4.4z"/>
<path d="M69.3 53.2l.9 4.1z"/>
<path d="M67.6 49.6l1.7 3.6z"/>
<path d="M66 46.3l1.6 3.3z"/>
<path d="M63.6 43.8l2.4 2.5z"/>
<path d="M60.9 41.8l2.7 2z"/>
<path d="M58 40.5l2.9 1.3z"/>
<path d="M54.9 40l3.1 .5z"/>
<path d="M51.7 40.5l3.2-.5z"/>
<path d="M48.9 41.8l2.8-1.3z"/>
<path d="M46.1 43.8l2.8-2z"/>
<path d="M46.1 43.8l-2.3 2.5z"/>
<path d="M43.8 46.3l-1.8 3.3z"/>
<path d="M42 49.6l-1.5 3.6z"/>
<path d="M40.5 53.2l-.8 4.1z"/>
<path d="M39.7 57.3l-.4 4.4z"/>
<path d="M39.3 61.7l.4 4.3z"/>
<path d="M39.7 66l.8 4z"/>
<path d="M40.5 70l1.5 3.9z"/>
<path d="M42 73.9l1.8 3z"/>
<path d="M43.8 76.9l2.3 2.5z"/>
<path d="M46.1 79.4l2.8 2.1z"/>
<path d="M48.9 81.5l2.8 1.2z"/>
<path d="M51.7 82.7l3.2 .6z"/>
<path d="M54.9 83.3l3.1-.6z"/>
<path d="M58 82.7l2.9-1.2z"/>
<path d="M60.9 81.5l2.7-2.1z"/>
<path d="M66 76.9l-2.4 2.5z"/>
<path d="M67.6 73.9l-1.6 3z"/>
<path d="M69.3 70l-1.7 3.9z"/>
<path d="M70.2 66l-.9 4z"/>
<path d="M70.4 61.7l-.2 4.3z"/>
</g>
<g fill="#000">
<path d="M102.2 59.3h.4v.5h-.4zM102.2 60.1h.4v2.1h-.4z" fill-rule="evenodd"/>
<path d="M86.7 60.1a.76 .76 0 0 1 .8 0 .76 .76 0 0 1 .4 .7l.1 1.4h-.5v-.3a.53 .53 0 0 1-.6 .4 .53 .53 0 0 1-.5-.5l.1-.6 .8-.3a.24 .24 0 0 0 .1-.3 .24 .24 0 0 0-.3-.1h-.1l-.1 .2-.4-.1zM87 61.3l-.1 .4 .3 .1 .3-.3v-.3z" fill-rule="evenodd"/>
<path d="M96.3 60.1a.73 .73 0 0 1 1.1 .5l.1 1.6h-.5l-.1-.3a.55 .55 0 0 1-.8 .2 .55 .55 0 0 1 0-.9l.3-.2 .5-.2a.31 .31 0 0 0-.2-.4 .31 .31 0 0 0-.3 .3l-.4-.1zM96.4 61.3v.1a.27 .27 0 0 0 .2 .4 .27 .27 0 0 0 .3-.2v-.4z" fill-rule="evenodd"/>
<path d="M105.8 60.1h.4l.3 .3v-.3h.4l-.1 2.5a.84 .84 0 0 1-1.2 .2l-.2-.2v-.3h.5l.1 .3h.3l.2-.3v-.5a.58 .58 0 0 1-.6 .4 .58 .58 0 0 1-.5-.5v-1.1zM105.9 60.6a.78 .78 0 0 0 .3 1.2 .82 .82 0 0 0 0-1.4z" fill-rule="evenodd"/>
</g>
<path d="M102.2 59.2h.4v.5h-.4zM86.7 60.1a.75 .75 0 0 1 1.1 .2v1.5l.2 .3h-.5v-.2l-.3 .3h-.5l-.3-.4v-.6l1-.4v-.2a.28 .28 0 0 0-.3-.1 .28 .28 0 0 0-.2 .2l-.5-.1zM86.9 61.3l.6-.1-.1 .5-.2 .1h-.3zM96.2 60.1a.67 .67 0 0 1 1.1 .4l.2 1.6h-.5l-.1-.2-.2 .3h-.5a.71 .71 0 0 1-.2-.8 .71 .71 0 0 1 .6-.5l.3-.2v-.1a.3 .3 0 0 0-.3-.1 .3 .3 0 0 0-.2 .2l-.4-.1zM96.5 61.2h.4l-.1 .6-.4-.1zM102.2 60.1h.4v2h-.4zM105.7 60.1l.3-.1 .5 .3v-.2h.4v2l-.2 .7a.85 .85 0 0 1-1.2 0l-.1-.5h.5l.1 .3 .4-.1 .1-.7-.3 .3a.95 .95 0 0 1-.9-1.3zM105.9 60.5a.39 .39 0 0 1 .5 0 .39 .39 0 0 1 .1 .4v.3l-.2 .5h-.4v-.2a.83 .83 0 0 1 0-1z" fill="none" stroke="#000" stroke-width=".21"/>
<g fill="#000" stroke="#000" stroke-width=".21">
<path d="M88.6 60.1h.3v.3a.65 .65 0 0 1 1-.2l.1 2h-.4v-1.4l-.3-.4-.3 .2v1.6h-.4z" fill-rule="evenodd"/>
<path d="M90.7 60.1h.4v.3l.4-.3h.4l.1 .1 .1 2h-.4v-1.6l-.3-.2-.3 .3v1.5h-.4z" fill-rule="evenodd"/>
<path d="M92.8 60.1h.4l.1 1.7h.4l.1-.2v-1.5h.4v2.1h-.3v-.4a.57 .57 0 0 1-.9 .4l-.2-.5z" fill-rule="evenodd"/>
<path d="M95 59.3h.4v2.9h-.4z" fill-rule="evenodd"/>
<path d="M98 60.1h.4v.3l.2-.3h.5l-.2 .5-.2-.1-.2 .2v1.5h-.5z" fill-rule="evenodd"/>
<path d="M100.8 60.1h.4v.3l.1-.3h.5l-.1 .5-.3-.1-.2 .3v1.4h-.4z" fill-rule="evenodd"/>
<path d="M103.3 60.1h.4v.3l.1-.2a.63 .63 0 0 1 .9 .1v1.9h-.3l-.1-1.6-.2-.2-.4 .4v1.4h-.4z" fill-rule="evenodd"/>
</g>
<path d="M48.1 52.4l2.9-2.8 3.7-1 3.6 1 3 2.8 2.1 4.1 .8 5.2-.8 5-2.1 4.1-3 2.8-3.6 1-3.7-1-2.9-2.8-2-4.1-.8-5 .8-5.2z" fill-rule="evenodd" fill="#fff"/>
<g fill="#fff" stroke="#000" stroke-width=".34">
<path d="M63.4 56.5l.8 5.2z"/>
<path d="M61.3 52.4l2.1 4.1z"/>
<path d="M58.3 49.6l3 2.8z"/>
<path d="M54.7 48.6l3.6 1z"/>
<path d="M51 49.6l3.7-1z"/>
<path d="M48.1 52.4l2.9-2.8z"/>
<path d="M48.1 52.4l-2 4.1z"/>
<path d="M46.1 56.5l-.8 5.2z"/>
<path d="M45.3 61.7l.8 5z"/>
<path d="M46.1 66.7l2 4.1z"/>
<path d="M48.1 70.8l2.9 2.8z"/>
<path d="M51 73.6l3.7 1z"/>
<path d="M54.7 74.6l3.6-1z"/>
<path d="M58.3 73.6l3-2.8z"/>
<path d="M63.4 66.7l-2.1 4.1z"/>
<path d="M64.2 61.7l-.8 5z"/>
</g>
<path d="M52.3 60.9h9.2z" fill="#fff" stroke="#000" stroke-width=".76" stroke-linecap="butt"/>
<path d="M60.9 59.3l2.1 1.6-2.1 1.3zM71 60.9l2.3-1.6v2.9z" fill="#000"/>
<path d="M60.9 59.3v2.9zM71 60.9l2.3-1.6zM60.9 62.2l2.1-1.3zM60.9 59.3l2.1 1.6zM71 60.9l2.3 1.3zM73.3 59.3v2.9z" fill="#000" stroke="#000" stroke-width=".21"/>
<path d="M72.7 60.9h9z" fill="#000" stroke="#000" stroke-width=".76" stroke-linecap="butt"/>
<g font-size="4.2">
<text x="25" y="93.1">Specification for designed hole/pad ratio:</text>
<text x="25.4" y="99.1">The pad diameter is calculated as:</text>
<text x="25.4" y="104.1">Drilled hole dia. + production tolerance + (2 x annular ring)</text>
<text x="25.4" y="109.1">Drilled hole is at Printca defined as: minimum hole + 0.2mm (except press-fit holes).</text>
<text x="25" y="118.4">The production tolerance</text>
<text x="25.4" y="124.4">is defined as; twice the misalignment between any hole and the corresponding pad on the PCB.</text>
<text x="25.4" y="129.4">The misalignment is depending on construction type, panel size, material type, etc..</text>
<text x="25" y="143.7">Printca prod. tol. for 21&quot; panels; price optimum</text>
<text x="106.7" y="149.8">Inner layerOuter layers</text>
<text x="25.4" y="154.7">Double sided PCBs</text>
<text x="110" y="154.7">NA</text>
<text x="147.3" y="154.7">+0.20mm</text>
<text x="25.4" y="159.7">Multilayer, drilled through holes</text>
<text x="106.7" y="159.7">+0.30mm</text>
<text x="147.3" y="159.7">+0.20mm</text>
<text x="25.4" y="164.7">Buried vias, two-layers</text>
<text x="106.7" y="164.7">+0.20mm</text>
<text x="150.6" y="164.7">NA</text>
<text x="25.4" y="169.7">Blind vias, two-layers</text>
<text x="106.7" y="169.7">+0.40mm</text>
<text x="147.3" y="169.7">+0.30mm</text>
<text x="25.4" y="174.7">Blind or buried vias between several layers</text>
<text x="25.4" y="179.7">Multilayer with flexible inner layers +0.50mm</text>
<text x="106.7" y="174.7">+0.50mm</text>
<text x="127" y="179.7">+0.20mm</text>
<text x="147.3" y="174.7">+0.30mm</text>
<text x="25.4" y="184.7">Micro vias capture pad size</text>
<text x="106.7" y="184.7">0.35mm</text>
<text x="147.3" y="184.7">0.35mm</text>
<text x="25" y="194">Printca prod. tol. for 18&quot; panels</text>
<text x="25" y="205">Double sided PCBs</text>
<text x="109.6" y="205">NA</text>
<text x="146.9" y="205">+0.17mm</text>
<text x="25" y="210">Multilayer, drilled through holes</text>
<text x="25" y="215">Buried vias, two-layers</text>
<text x="106.3" y="210">+0.25mm</text>
<text x="106.3" y="215">+0.17mm</text>
<text x="146.9" y="210">+0.17mm</text>
<text x="150.2" y="215">NA</text>
<text x="25" y="220">Blind vias, two-layers</text>
<text x="106.3" y="220">+0.35mm</text>
<text x="146.9" y="220">+0.27mm</text>
<text x="25" y="225">Blind or buried vias between several layers</text>
<text x="106.3" y="225">+0.45mm</text>
<text x="146.9" y="225">+0.27mm</text>
<text x="25" y="230">Multilayer with flexible inner layers +0.45mm</text>
<text x="126.6" y="230">+0.17mm</text>
<text x="25" y="235">Micro vias capture pad size</text>
<text x="106.3" y="235">0.30mm</text>
<text x="146.9" y="235">0.30mm</text>
<text x="25" y="254.6">Calculation of pad sizes, examples;</text>
<text x="25" y="265.6">Pad size = drilled hole + printca prod.tol. + (2 x annular ring)</text>
<text x="103.9" y="271">9</text>
</g>
</svg>
